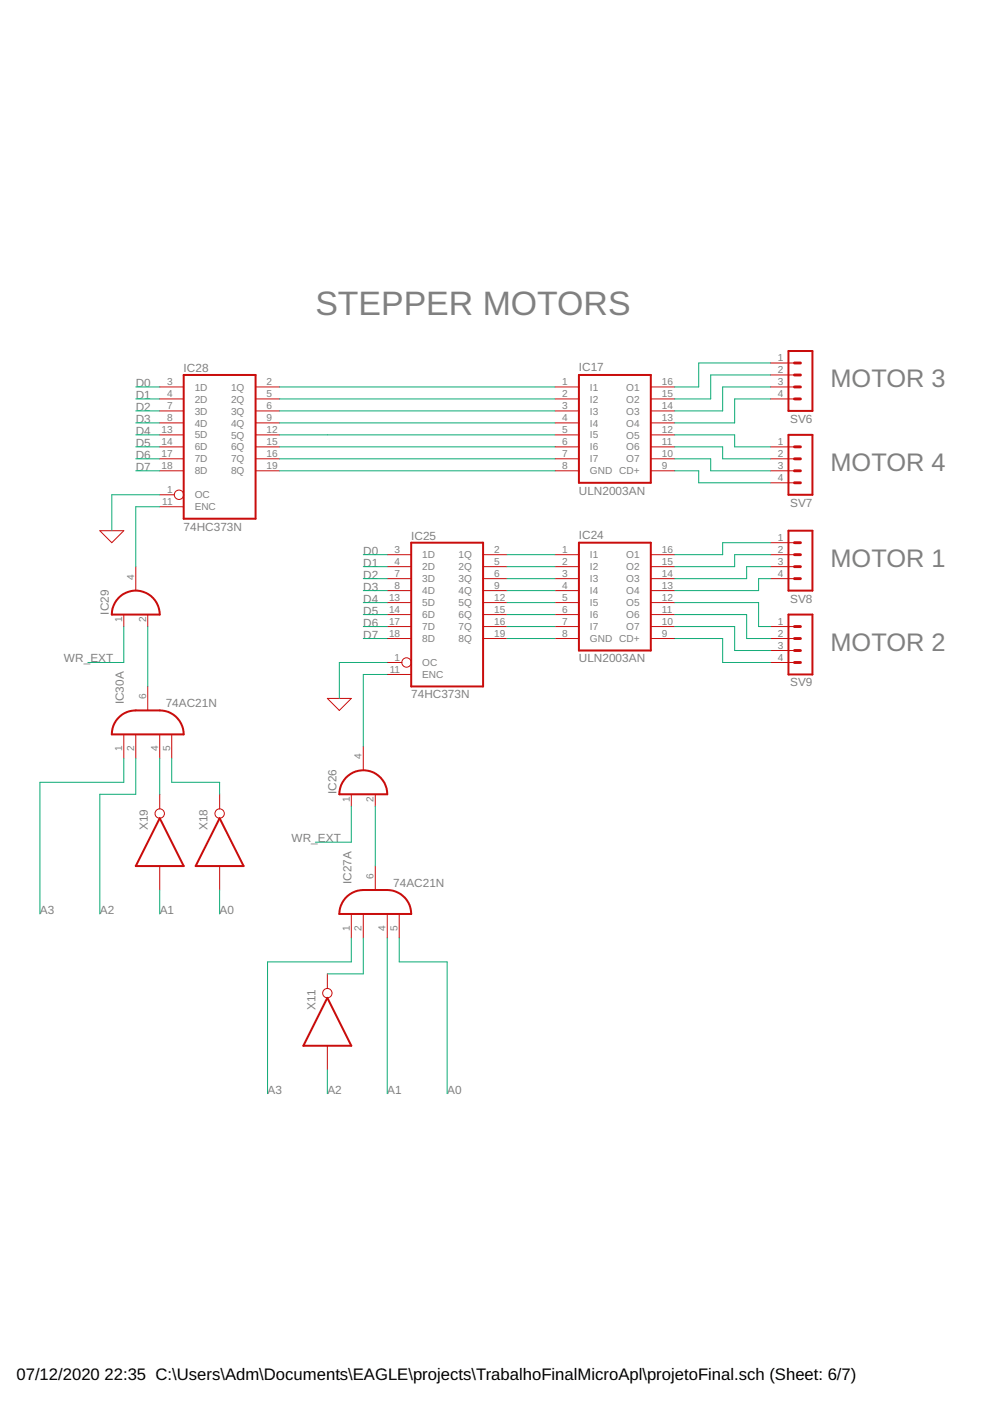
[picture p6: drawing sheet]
<svg xmlns="http://www.w3.org/2000/svg" width="210mm" height="297mm" viewBox="0 0 210 297" stroke-linecap="round" stroke-linejoin="round" font-family="sans-serif">
<g fill="none" stroke="#c90d0c" stroke-width=".42">
<path d="M38.9 79.5h15.3v30.5h-15.3zM122.7 79.5h15.3v22.9h-15.3zM167.2 74.4h5.1v12.7h-5.1zM167.2 92.2h5.1v12.7h-5.1zM87.2 115.1h15.2v30.4h-15.2zM122.7 115.1h15.3v22.8h-15.3zM167.2 112.5h5.1v12.7h-5.1zM25.1 126.8a5.1 5.1 0 0 1 5.6-1.2 5.1 5.1 0 0 1 3.2 4.7h-10.2a5.1 5.1 0 0 1 1.4-3.5zM167.2 130.3h5.1v12.7h-5.1zM25 152.3l.9-.8 1.7-.7 1.2-.2h5.1a5.1 5.1 0 0 1 5 5.1h-15.2l.3-1.8zM33.9 173.5l5 10.1h-10.1zM46.6 173.5l5 10.1h-10.1z"/>
<path d="M73.3 164.9a5.1 5.1 0 0 1 5.6-1.2 5.1 5.1 0 0 1 3.2 4.7h-10.2l.1-.6a5.1 5.1 0 0 1 1.3-2.9zM73.2 190.4l.9-.8 1.7-.8 1.2-.1h5.1a5.1 5.1 0 0 1 5.1 5.1h-15.3l.4-1.8zM69.4 211.6l5.1 10.1h-10.2z"/>
</g>
<g fill="none" stroke="#c90d0c" stroke-width=".21">
<path d="M163.4 77h5M163.4 79.5h5M33.9 82h5M33.9 84.6h5M33.9 87.1h5M33.9 89.7h5M33.9 92.2h5M33.9 94.7h5M33.9 97.3h5M33.9 99.8h5M54.2 82h5.1M54.2 84.6h5.1"/>
<path d="M54.2 87.1h5.1M54.2 89.7h5.1M54.2 92.2h5.1M54.2 94.7h5.1M54.2 97.3h5.1M54.2 99.8h5.1M117.7 82h5M117.7 84.6h5M117.7 87.1h5M117.7 89.7h5M117.7 92.2h5M117.7 94.7h5"/>
<path d="M117.7 97.3h5M117.7 99.8h5M138 82h5.1M138 84.6h5.1M138 87.1h5.1M138 89.7h5.1M138 92.2h5.1M138 94.7h5.1M138 97.3h5.1M138 99.8h5.1M163.4 82h5M163.4 84.6h5"/>
<path d="M163.4 94.7h5M163.4 97.3h5M163.4 99.8h5M21.2 112.5h5l-2.5 2.6zM33.9 107.4h5M33.9 104.9h3.1M82.1 117.6h5.1M102.4 117.6h5.1M117.7 117.6h5M138 117.6h5.1M163.4 117.6h5M163.4 102.4h5"/>
<path d="M163.4 115.1h5M26.2 130.3v2.5M28.8 120.1v5.1M31.3 130.3v2.5M82.1 120.1h5.1M82.1 122.7h5.1M82.1 125.2h5.1M82.1 127.8h5.1M82.1 130.3h5.1M82.1 132.8h5.1M82.1 135.4h5.1M102.4 120.1h5.1"/>
<path d="M102.4 122.7h5.1M102.4 125.2h5.1M102.4 127.8h5.1M102.4 130.3h5.1M102.4 132.8h5.1M102.4 135.4h5.1M117.7 120.1h5M117.7 122.7h5M117.7 125.2h5M117.7 127.8h5M117.7 130.3h5M117.7 132.8h5"/>
<path d="M117.7 135.4h5M138 120.1h5.1M138 122.7h5.1M138 125.2h5.1M138 127.8h5.1M138 130.3h5.1M138 132.8h5.1M138 135.4h5.1M163.4 120.1h5M163.4 122.7h5M163.4 132.8h5M163.4 135.4h5"/>
<path d="M163.4 137.9h5M26.2 155.7v5.1M28.8 155.7v5.1M31.3 145.5v5.1M33.9 155.7v5.1M36.4 155.7v5.1M69.4 148.1h5.1l-2.6 2.5zM77 158.2v5.1M82.1 140.5h3.1M82.1 143h5.1M163.4 140.5h5M33.9 168.4v3.1"/>
<path d="M46.6 168.4v3.1M74.5 168.4v2.5M79.6 168.4v2.5M33.9 183.6v5.1M46.6 183.6v5.1M74.5 193.8v5.1M77 193.8v5.1M79.6 183.6v5.1M82.1 193.8v5.1M84.6 193.8v5.1M69.4 206.5v3.1M69.4 221.7v5.1"/>
<circle cx="38" cy="104.9" r=".99"/>
<circle cx="86.2" cy="140.5" r=".99"/>
<circle cx="33.9" cy="172.5" r=".99"/>
<circle cx="46.6" cy="172.5" r=".99"/>
<circle cx="69.4" cy="210.6" r=".99"/>
</g>
<g fill="none" stroke="#c90d0c" stroke-width=".61">
<path d="M168.4 79.5h1.3M168.4 77h1.3M168.4 82h1.3M168.4 84.6h1.3M168.4 99.8h1.3M168.4 97.3h1.3M168.4 94.7h1.3M168.4 102.4h1.3M168.4 117.6h1.3M168.4 115.1h1.3M168.4 120.1h1.3M168.4 122.7h1.3"/>
<path d="M168.4 137.9h1.3M168.4 135.4h1.3M168.4 132.8h1.3M168.4 140.5h1.3"/>
</g>
<g fill="none" stroke="#0dab76" stroke-width=".21">
<path d="M163.4 77h-15.3v5h-5M163.4 79.5h-12.7v5.1h-7.6M28.8 82h5.1M28.8 84.6h5.1M28.8 87.1h5.1M28.8 89.7h5.1M28.8 92.2h5.1M28.8 94.7h5.1M28.8 97.3h5.1M28.8 99.8h5.1M59.3 82h58.4M59.3 84.6h58.4"/>
<path d="M59.3 87.1h58.4M59.3 89.7h58.4M59.3 92.2h58.4M59.3 94.7h58.4M59.3 97.3h58.4M59.3 99.8h58.4M143.1 99.8h5v2.6h15.3M143.1 97.3h7.6v2.5h12.7M143.1 94.7h10.1v2.6h10.2M143.1 92.2h12.7v2.5h7.6M163.4 82h-10.2v5.1h-10.1M163.4 84.6h-7.6v5.1h-12.7"/>
<path d="M33.9 107.4h-5.1v12.7M33.9 104.9h-10.2v7.6M77 117.6h5.1M107.5 117.6h10.2M163.4 115.1h-10.2v2.5h-10.1M163.4 117.6h-7.6v2.5h-12.7M26.2 132.8v7.7h-7.6M31.3 132.8v12.7M77 120.1h5.1M77 122.7h5.1M77 125.2h5.1M77 127.8h5.1"/>
<path d="M77 132.8h5.1M77 135.4h5.1M77 130.3h5.1M107.5 120.1h10.2M107.5 122.7h10.2M107.5 125.2h10.2M107.5 127.8h10.2M107.5 132.8h10.2M107.5 135.4h10.2M107.5 130.3h10.2M143.1 135.4h10.1v5.1h10.2M143.1 132.8h12.7v5.1h7.6"/>
<path d="M143.1 130.3h15.2v5.1h5.1M143.1 127.8h17.7v5h2.6M163.4 120.1h-5.1v2.6h-15.2M163.4 122.7h-2.6v2.5h-17.7M82.1 140.5h-10.2v7.6M82.1 143h-5.1v15.2M26.2 160.8v5.1h-17.7v27.9M28.8 160.8v7.6h-7.6v25.4M33.9 160.8v7.6M36.4 160.8v5.1h10.2v2.5M74.5 170.9v7.7h-7.6M79.6 170.9v12.7"/>
<path d="M33.9 188.7v5.1M46.6 188.7v5.1M74.5 198.9v5h-17.8v28M77 198.9v7.6h-7.6M82.1 198.9v33M84.6 198.9v5h10.2v28M69.4 226.8v5.1"/>
</g>
<text font-size="7.2" fill="#808080" x="66.9" y="66.8">STEPPER MOTORS</text>
<g font-size="5.4" fill="#808080">
<text x="176.1" y="82.1">MOTOR 3</text>
<text x="176.1" y="99.8">MOTOR 4</text>
<text x="176.1" y="120.1">MOTOR 1</text>
<text x="176.1" y="137.9">MOTOR 2</text>
</g>
<g font-size="3.5">
<text x="3.5" y="292.5">07/12/2020</text>
<text x="22.2" y="292.5">22:35 C:\Users\Adm\Documents\EAGLE\projects\TrabalhoFinalMicroApl\projetoFinal.sch (Sheet: 6/7)</text>
</g>
<g font-size="2.5" fill="#808080">
<text x="28.8" y="82.1">D0</text>
<text x="38.9" y="78.9">IC28</text>
<text x="122.7" y="78.7">IC17</text>
<text x="28.8" y="84.6">D1</text>
<text x="28.8" y="87.1">D2</text>
<text x="28.8" y="89.7">D3</text>
<text x="167.5" y="89.7">SV6</text>
<text x="28.8" y="92.2">D4</text>
<text x="28.8" y="94.7">D5</text>
<text x="28.8" y="97.3">D6</text>
<text x="28.8" y="99.8">D7</text>
<text x="122.7" y="104.9">ULN2003AN</text>
<text x="167.5" y="107.4">SV7</text>
<text x="38.9" y="112.5">74HC373N</text>
<text x="77" y="117.6">D0</text>
<text x="87.2" y="114.4">IC25</text>
<text x="122.7" y="114.3">IC24</text>
<text x="77" y="120.1">D1</text>
<text x="77" y="122.7">D2</text>
<text x="77" y="125.2">D3</text>
<text x="23.1" y="130.3" transform="rotate(-90 23.1 130.3)">IC29</text>
<text x="77" y="127.8">D4</text>
<text x="77" y="130.3">D5</text>
<text x="167.5" y="127.8">SV8</text>
<text x="77" y="132.8">D6</text>
<text x="77" y="135.4">D7</text>
<text x="13.5" y="140.5">WR_EXT</text>
<text x="122.7" y="140.5">ULN2003AN</text>
<text x="26.2" y="149.3" transform="rotate(-90 26.2 149.3)">IC30A</text>
<text x="35.1" y="150">74AC21N</text>
<text x="87.2" y="148.1">74HC373N</text>
<text x="167.5" y="145.5">SV9</text>
<text x="71.3" y="168.4" transform="rotate(-90 71.3 168.4)">IC26</text>
<text x="31.3" y="176" transform="rotate(-90 31.3 176)">X19</text>
<text x="44" y="176" transform="rotate(-90 44 176)">X18</text>
<text x="61.8" y="178.6">WR_EXT</text>
<text x="74.5" y="187.4" transform="rotate(-90 74.5 187.4)">IC27A</text>
<text x="83.4" y="188.1">74AC21N</text>
<text x="8.5" y="193.8">A3</text>
<text x="21.2" y="193.8">A2</text>
<text x="33.9" y="193.8">A1</text>
<text x="46.6" y="193.8">A0</text>
<text x="66.9" y="214.1" transform="rotate(-90 66.9 214.1)">X11</text>
<text x="56.7" y="231.9">A3</text>
<text x="69.4" y="231.9">A2</text>
<text x="82.1" y="231.9">A1</text>
<text x="94.8" y="231.9">A0</text>
</g>
<g font-size="2.1" fill="#808080">
<text x="164.9" y="76.6">1</text>
<text x="35.4" y="81.7">3</text>
<text x="41.3" y="82.8">1D</text>
<text x="49" y="82.8">1Q</text>
<text x="56.5" y="81.7">2</text>
<text x="119.2" y="81.7">1</text>
<text x="125.1" y="82.8">I1</text>
<text x="132.8" y="82.8">O1</text>
<text x="140.3" y="81.7">16</text>
<text x="164.9" y="79.2">2</text>
<text x="164.9" y="81.7">3</text>
<text x="35.4" y="84.2">4</text>
<text x="35.4" y="86.8">7</text>
<text x="35.4" y="89.3">8</text>
<text x="41.3" y="85.4">2D</text>
<text x="41.3" y="87.9">3D</text>
<text x="49" y="85.4">2Q</text>
<text x="49" y="87.9">3Q</text>
<text x="56.5" y="84.2">5</text>
<text x="56.5" y="86.8">6</text>
<text x="56.5" y="89.3">9</text>
<text x="119.2" y="84.2">2</text>
<text x="119.2" y="86.8">3</text>
<text x="119.2" y="89.3">4</text>
<text x="125.1" y="85.4">I2</text>
<text x="125.1" y="87.9">I3</text>
<text x="132.8" y="85.4">O2</text>
<text x="132.8" y="87.9">O3</text>
<text x="140.3" y="84.2">15</text>
<text x="140.3" y="86.8">14</text>
<text x="140.3" y="89.3">13</text>
<text x="164.9" y="84.2">4</text>
<text x="34.2" y="91.9">13</text>
<text x="34.2" y="94.4">14</text>
<text x="41.3" y="90.4">4D</text>
<text x="41.3" y="93">5D</text>
<text x="41.3" y="95.5">6D</text>
<text x="49" y="90.4">4Q</text>
<text x="49" y="93">5Q</text>
<text x="49" y="95.5">6Q</text>
<text x="56.5" y="91.9">12</text>
<text x="56.5" y="94.4">15</text>
<text x="119.2" y="91.9">5</text>
<text x="119.2" y="94.4">6</text>
<text x="125.1" y="90.4">I4</text>
<text x="125.1" y="93">I5</text>
<text x="125.1" y="95.5">I6</text>
<text x="132.8" y="90.4">O4</text>
<text x="132.8" y="93">O5</text>
<text x="132.8" y="95.5">O6</text>
<text x="140.3" y="91.9">12</text>
<text x="140.3" y="94.4">11</text>
<text x="164.9" y="94.4">1</text>
<text x="34.2" y="96.9">17</text>
<text x="34.2" y="99.5">18</text>
<text x="41.3" y="98">7D</text>
<text x="41.3" y="100.6">8D</text>
<text x="49" y="98">7Q</text>
<text x="49" y="100.6">8Q</text>
<text x="56.5" y="96.9">16</text>
<text x="56.5" y="99.5">19</text>
<text x="119.2" y="96.9">7</text>
<text x="119.2" y="99.5">8</text>
<text x="125.1" y="98">I7</text>
<text x="125.1" y="100.6">GND CD+</text>
<text x="132.8" y="98">O7</text>
<text x="140.3" y="96.9">10</text>
<text x="140.3" y="99.5">9</text>
<text x="164.9" y="96.9">2</text>
<text x="164.9" y="99.5">3</text>
<text x="34.4" y="107.1">11</text>
<text x="35.4" y="104.6">1</text>
<text x="41.3" y="105.7">OC</text>
<text x="164.9" y="102">4</text>
<text x="41.3" y="108.2">ENC</text>
<text x="83.7" y="117.2">3</text>
<text x="83.7" y="119.8">4</text>
<text x="89.5" y="118.4">1D</text>
<text x="97.2" y="118.4">1Q</text>
<text x="104.8" y="117.2">2</text>
<text x="104.8" y="119.8">5</text>
<text x="119.2" y="117.2">1</text>
<text x="119.2" y="119.8">2</text>
<text x="125.1" y="118.4">I1</text>
<text x="132.8" y="118.4">O1</text>
<text x="140.3" y="117.2">16</text>
<text x="140.3" y="119.8">15</text>
<text x="164.9" y="114.7">1</text>
<text x="164.9" y="117.2">2</text>
<text x="164.9" y="119.8">3</text>
<text x="28.4" y="122.9" transform="rotate(-90 28.4 122.9)">4</text>
<text x="83.7" y="122.3">7</text>
<text x="83.7" y="124.9">8</text>
<text x="89.5" y="120.9">2D</text>
<text x="89.5" y="123.4">3D</text>
<text x="89.5" y="126">4D</text>
<text x="97.2" y="120.9">2Q</text>
<text x="97.2" y="123.4">3Q</text>
<text x="97.2" y="126">4Q</text>
<text x="104.8" y="122.3">6</text>
<text x="104.8" y="124.9">9</text>
<text x="119.2" y="122.3">3</text>
<text x="119.2" y="124.9">4</text>
<text x="125.1" y="120.9">I2</text>
<text x="125.1" y="123.4">I3</text>
<text x="125.1" y="126">I4</text>
<text x="132.8" y="120.9">O2</text>
<text x="132.8" y="123.4">O3</text>
<text x="132.8" y="126">O4</text>
<text x="140.3" y="122.3">14</text>
<text x="140.3" y="124.9">13</text>
<text x="164.9" y="122.3">4</text>
<text x="25.9" y="131.8" transform="rotate(-90 25.9 131.8)">1</text>
<text x="31" y="131.8" transform="rotate(-90 31 131.8)">2</text>
<text x="82.5" y="127.4">13</text>
<text x="82.5" y="129.9">14</text>
<text x="89.5" y="128.5">5D</text>
<text x="89.5" y="131.1">6D</text>
<text x="97.2" y="128.5">5Q</text>
<text x="97.2" y="131.1">6Q</text>
<text x="104.8" y="127.4">12</text>
<text x="104.8" y="129.9">15</text>
<text x="119.2" y="127.4">5</text>
<text x="119.2" y="129.9">6</text>
<text x="125.1" y="128.5">I5</text>
<text x="125.1" y="131.1">I6</text>
<text x="132.8" y="128.5">O5</text>
<text x="132.8" y="131.1">O6</text>
<text x="140.3" y="127.4">12</text>
<text x="140.3" y="129.9">11</text>
<text x="82.5" y="132.5">17</text>
<text x="82.5" y="135">18</text>
<text x="89.5" y="133.6">7D</text>
<text x="89.5" y="136.1">8D</text>
<text x="97.2" y="133.6">7Q</text>
<text x="97.2" y="136.1">8Q</text>
<text x="104.8" y="132.5">16</text>
<text x="104.8" y="135">19</text>
<text x="119.2" y="132.5">7</text>
<text x="119.2" y="135">8</text>
<text x="125.1" y="133.6">I7</text>
<text x="125.1" y="136.1">GND CD+</text>
<text x="132.8" y="133.6">O7</text>
<text x="140.3" y="132.5">10</text>
<text x="140.3" y="135">9</text>
<text x="164.9" y="132.5">1</text>
<text x="164.9" y="135">2</text>
<text x="164.9" y="137.6">3</text>
<text x="82.6" y="142.6">11</text>
<text x="83.7" y="140.1">1</text>
<text x="89.5" y="143.8">ENC</text>
<text x="89.5" y="141.2">OC</text>
<text x="164.9" y="140.1">4</text>
<text x="31" y="148.3" transform="rotate(-90 31 148.3)">6</text>
<text x="25.9" y="159.2" transform="rotate(-90 25.9 159.2)">1</text>
<text x="28.4" y="159.2" transform="rotate(-90 28.4 159.2)">2</text>
<text x="33.5" y="159.2" transform="rotate(-90 33.5 159.2)">4</text>
<text x="36" y="159.2" transform="rotate(-90 36 159.2)">5</text>
<text x="76.7" y="161" transform="rotate(-90 76.7 161)">4</text>
<text x="74.1" y="169.9" transform="rotate(-90 74.1 169.9)">1</text>
<text x="79.2" y="169.9" transform="rotate(-90 79.2 169.9)">2</text>
<text x="79.2" y="186.4" transform="rotate(-90 79.2 186.4)">6</text>
<text x="74.1" y="197.3" transform="rotate(-90 74.1 197.3)">1</text>
<text x="76.7" y="197.3" transform="rotate(-90 76.7 197.3)">2</text>
<text x="81.8" y="197.3" transform="rotate(-90 81.8 197.3)">4</text>
<text x="84.3" y="197.3" transform="rotate(-90 84.3 197.3)">5</text>
</g>
</svg>
